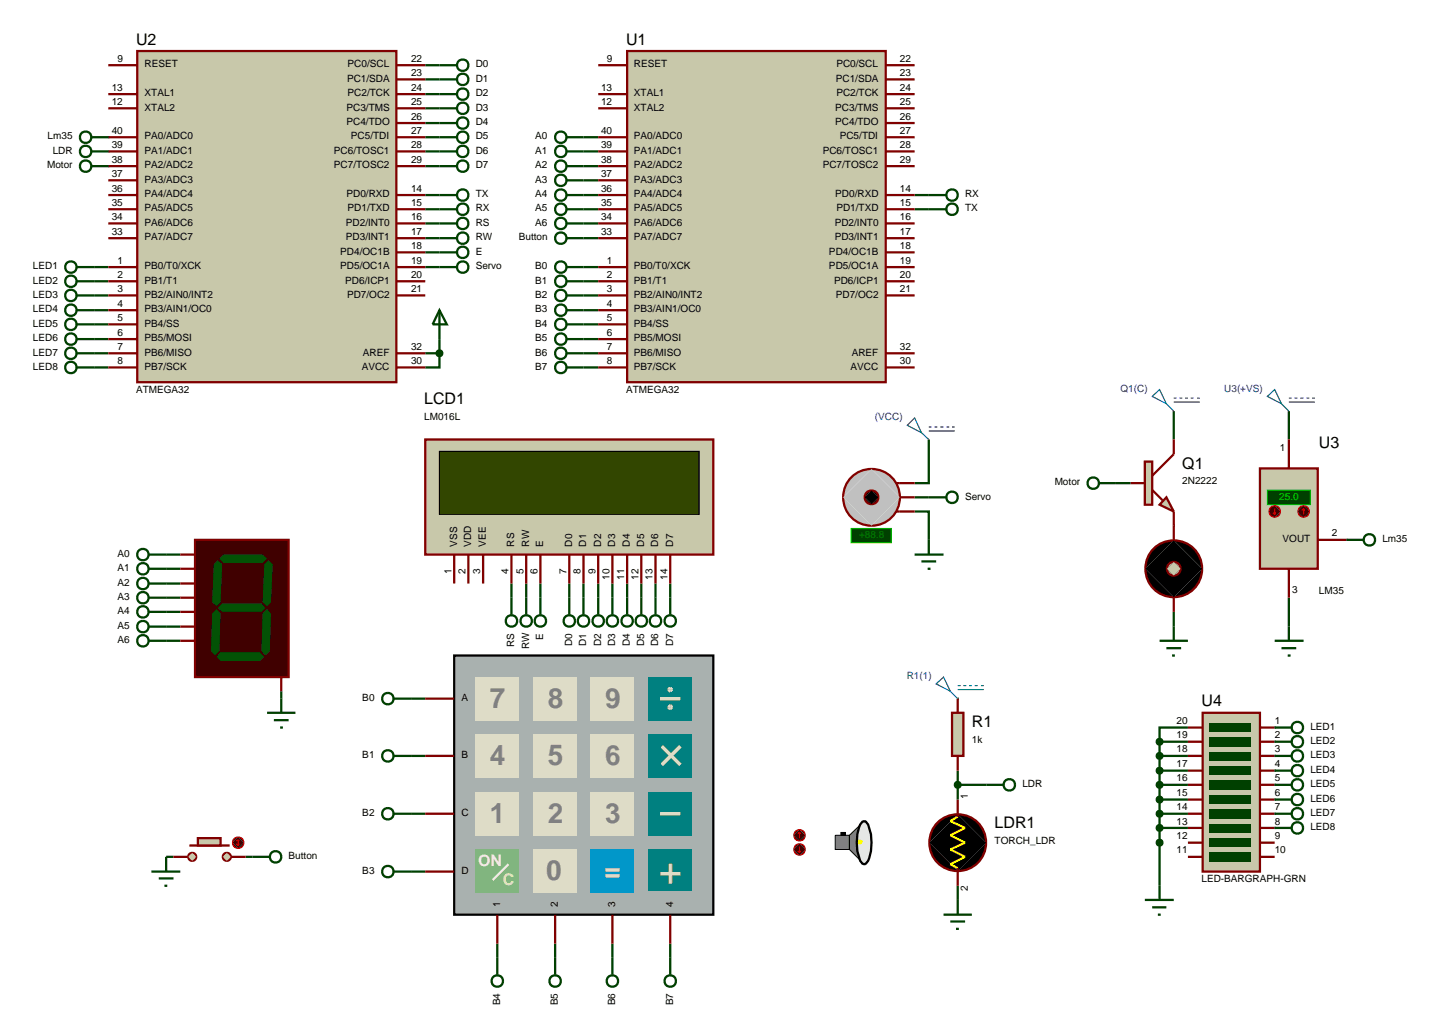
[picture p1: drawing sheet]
<svg xmlns="http://www.w3.org/2000/svg" width="257mm" height="180mm" viewBox="0 0 257 180" stroke-linecap="round" stroke-linejoin="round" font-family="sans-serif">
<g fill="none" stroke="#004000" stroke-width=".4">
<path d="M75 11.5h2.5M75 14h2.5M75 16.6h2.5M75 19.1h2.5M75 24.2h2.5M75 26.7h2.5M75 29.3h2.5M75 34.4h2.5M75 36.9h2.5M75 39.4h2.5M75 21.7h2.5M102.9 24.2h2.6"/>
<path d="M102.9 26.7h2.6M102.9 29.3h2.6M102.9 31.8h2.6M102.9 34.4h2.6M102.9 36.9h2.6M102.9 39.4h2.6M161.3 34.4h2.5M161.3 36.9h2.5M16.6 47.1h2.5M16.6 49.6h2.5M16.6 52.1h2.5M16.6 54.7h2.5"/>
<path d="M16.6 57.2h2.5M16.6 59.8h2.5M75 42h2.5M75 47.1h2.5M75 44.5h2.5M77.5 59.8v2.5M102.9 42h2.6M102.9 47.1h2.6M102.9 49.6h2.6M102.9 52.1h2.6M102.9 54.7h2.6M102.9 57.2h2.6"/>
<path d="M102.9 59.8h2.6M16.6 62.3h2.5M16.6 64.8h2.5M75 62.3h2.5M77.5 62.3v2.5h-2.5M102.9 62.3h2.6M102.9 64.8h2.6M163.8 77.5v7.7h-2.5M207 72.5v5M227.3 72.5v5M29.3 97.8h2.5M161.3 90.2h2.5v5"/>
<path d="M161.3 87.7h2.5M196.8 85.2h2.6M29.3 100.3h2.5M29.3 105.4h2.5M29.3 102.9h2.5M29.3 107.9h2.5M29.3 110.5h2.5M29.3 113h2.5M90.2 102.9v2.5M92.8 102.9v2.5M95.3 102.9v2.5M100.4 102.9v2.5"/>
<path d="M102.9 102.9v2.5M105.5 102.9v2.5M108 102.9v2.5M110.6 102.9v2.5M113.1 102.9v2.5M115.6 102.9v2.5M118.2 102.9v2.5M207 107.9v2.6M227.3 105.4v5.1M49.6 121.9v1.3M72.5 133.3h2.5M72.5 123.2h2.5"/>
<path d="M168.9 138.4h5.1M168.9 135.9v5.1M204.5 130.8h5M204.5 130.8v25.4M204.5 133.3h5M204.5 135.9h5M204.5 138.4h5M209.5 128.3h-5v2.5M29.3 151.1h1.3M43.3 151.1h1.2M72.5 143.5h2.5M72.5 153.7h2.5"/>
<path d="M168.9 156.2v2.5M204.5 141h5M204.5 143.5h5M204.5 146h5M87.7 166.4v2.5M97.9 166.4v2.5M108 166.4v2.5M118.2 166.4v2.5"/>
</g>
<path d="M24.2 9h45.7v58.4h-45.7z" fill="#c8c8aa" stroke="#800000" stroke-width=".4"/>
<g fill="none" stroke="#800000" stroke-width=".4">
<path d="M19.1 11.5h5.1M19.1 19.1h5.1M19.1 16.6h5.1M69.9 11.5h5.1M69.9 19.1h5.1M69.9 16.6h5.1M69.9 14h5.1M19.1 34.4h5.1M19.1 36.9h5.1M19.1 39.4h5.1M19.1 24.2h5.1M19.1 26.7h5.1"/>
<path d="M19.1 29.3h5.1M19.1 31.8h5.1M69.9 34.4h5.1M69.9 36.9h5.1M69.9 39.4h5.1M69.9 21.7h5.1M69.9 24.2h5.1M69.9 26.7h5.1M69.9 29.3h5.1M19.1 47.1h5.1M19.1 49.6h5.1M19.1 52.1h5.1"/>
<path d="M19.1 54.7h5.1M19.1 57.2h5.1M19.1 59.8h5.1M19.1 42h5.1M69.9 47.1h5.1M69.9 49.6h5.1M69.9 52.1h5.1M69.9 42h5.1M69.9 44.5h5.1M19.1 62.3h5.1M19.1 64.8h5.1M69.9 62.3h5.1"/>
<path d="M69.9 64.8h5.1"/>
</g>
<path d="M110.6 9h45.6v58.4h-45.6z" fill="#c8c8aa" stroke="#800000" stroke-width=".4"/>
<g fill="none" stroke="#800000" stroke-width=".4">
<path d="M105.5 11.5h5.1M105.5 19.1h5.1M105.5 16.6h5.1M156.2 11.5h5.1M156.2 19.1h5.1M156.2 16.6h5.1M156.2 14h5.1M105.5 34.4h5.1M105.5 36.9h5.1M105.5 39.4h5.1M105.5 24.2h5.1M105.5 26.7h5.1"/>
<path d="M105.5 29.3h5.1M105.5 31.8h5.1M156.2 34.4h5.1M156.2 36.9h5.1M156.2 39.4h5.1M156.2 21.7h5.1M156.2 24.2h5.1M156.2 26.7h5.1M156.2 29.3h5.1M105.5 47.1h5.1M105.5 49.6h5.1M105.5 52.1h5.1"/>
<path d="M105.5 54.7h5.1M105.5 57.2h5.1M105.5 59.8h5.1M105.5 42h5.1M156.2 47.1h5.1M156.2 49.6h5.1M156.2 52.1h5.1M156.2 42h5.1M156.2 44.5h5.1M105.5 62.3h5.1M105.5 64.8h5.1M156.2 62.3h5.1"/>
<path d="M156.2 64.8h5.1"/>
</g>
<path d="M222.2 82.6h10.2v17.7h-10.2z" fill="#c8c8aa" stroke="#800000" stroke-width=".4"/>
<path d="M223.5 86.4h7.6v2.6h-7.6z" fill="#004000" stroke="#0f0" stroke-width=".2"/>
<path d="M227.3 77.5v5.1M232.4 95.2h5.1M227.3 100.3v5.1" fill="none" stroke="#800000" stroke-width=".4"/>
<path d="M229.2 89.5l.7-.3-1 1zM229.9 89.2a.94 .94 0 0 1 1 1zM229.9 91.2l1-1a.94 .94 0 0 1-1 1zM228.9 90.2l1 1a.94 .94 0 0 1-1-1z" fill="#400000" stroke="#f00" stroke-width=".2"/>
<path d="M228.9 90.2l1-1 1 1-1 1z" fill="#400000"/>
<path d="M229.9 89.7l-.3 .3M229.9 89.7l.2 .3M229.9 89.7v1" fill="none" stroke="#f00" stroke-width=".2"/>
<path d="M224.1 89.5l.7-.3-1 1zM224.8 89.2a.94 .94 0 0 1 1 1zM225.8 90.2a.94 .94 0 0 1-1 1zM223.8 90.2l1 1a.94 .94 0 0 1-1-1z" fill="#400000" stroke="#f00" stroke-width=".2"/>
<path d="M224.8 89.2l1 1-1 1-1-1z" fill="#400000"/>
<path d="M224.5 90.4l.3 .3M224.8 89.7v1M225 90.4l-.2 .3" fill="none" stroke="#f00" stroke-width=".2"/>
<path d="M212.1 125.7h10.1v28h-10.1z" fill="#c8c8aa" stroke="#800000" stroke-width=".4"/>
<g fill="#004000">
<path d="M213.3 127.5h7.4v1.5h-7.4z"/>
<path d="M213.3 130h7.4v1.6h-7.4z"/>
<path d="M213.3 132.6h7.4v1.5h-7.4z"/>
<path d="M213.3 135.1h7.4v1.5h-7.4z"/>
<path d="M213.3 137.6h7.4v1.6h-7.4z"/>
<path d="M213.3 140.2h7.4v1.5h-7.4z"/>
<path d="M213.3 142.7h7.4v1.6h-7.4z"/>
<path d="M213.3 145.3h7.4v1.5h-7.4z"/>
<path d="M213.3 147.8h7.4v1.5h-7.4z"/>
<path d="M213.3 150.3h7.4v1.6h-7.4z"/>
</g>
<g fill="none" stroke="#800000" stroke-width=".4">
<path d="M209.5 128.3h2.6M209.5 130.8h2.6M209.5 133.3h2.6M209.5 135.9h2.6M209.5 138.4h2.6M222.2 128.3h2.6M222.2 130.8h2.6M222.2 133.3h2.6M222.2 135.9h2.6M222.2 138.4h2.6M209.5 141h2.6M209.5 143.5h2.6"/>
<path d="M209.5 146h2.6M209.5 148.6h2.6M209.5 151.1h2.6M222.2 141h2.6M222.2 143.5h2.6M222.2 146h2.6M222.2 148.6h2.6M222.2 151.1h2.6"/>
</g>
<path d="M149.9 84.5a5 5 0 0 1 3.8-1.8l-5 5a5 5 0 0 1 1.2-3.2zM153.7 82.7a5 5 0 0 1 5 5zM158.7 87.7a5 5 0 0 1-5 5zM148.7 87.7l5 5a5 5 0 0 1-5-5z" fill="#c0c0c0" stroke="#800000" stroke-width=".4"/>
<path d="M148.7 87.7l5-5 5 5-5 5z" fill="#c0c0c0"/>
<path d="M152.7 87l.6-.4 .4-.1-1.2 1.2zM153.7 86.5a1.16 1.16 0 0 1 1.2 1.2zM154.9 87.7a1.16 1.16 0 0 1-1.2 1.2zM152.5 87.7l1.2 1.2a1.16 1.16 0 0 1-1.2-1.2z" fill="#000" stroke="#800000" stroke-width=".4"/>
<path d="M152.5 87.7l1.2-1.2 1.2 1.2-1.2 1.2z" fill="#000"/>
<path d="M158 85.2h.7M158 90.2h.7" fill="none" stroke="#800000" stroke-width=".4"/>
<path d="M150.1 93.2h7.1v2.5h-7.1z" fill="#004000" stroke="#0f0" stroke-width=".2"/>
<path d="M158.7 87.7h2.6M158.7 85.2h2.6M158.7 90.2h2.6" fill="none" stroke="#800000" stroke-width=".4"/>
<path d="M203.2 97.1a5 5 0 0 1 3.8-1.8l-5 5a5 5 0 0 1 1.2-3.2zM207 95.3a5 5 0 0 1 5 5zM207 105.3l5-5a5 5 0 0 1-5 5zM202 100.3l5 5a5 5 0 0 1-5-5z" fill="#000" stroke="#800000" stroke-width=".4"/>
<path d="M202 100.3l5-5 5 5-5 5z" fill="#000"/>
<path d="M206.3 99.3l.7-.2-1.2 1.2 .1-.4zM207 99.1a1.16 1.16 0 0 1 1.2 1.2zM207 101.5l1.2-1.2a1.16 1.16 0 0 1-1.2 1.2zM205.8 100.3l1.2 1.2a1.16 1.16 0 0 1-1.2-1.2z" fill="#c8c8aa" stroke="#800000" stroke-width=".4"/>
<path d="M207 99.1l1.2 1.2-1.2 1.2-1.2-1.2z" fill="#c8c8aa"/>
<path d="M207 92.7v2.5M207 105.4v2.5" fill="none" stroke="#800000" stroke-width=".4"/>
<g fill="#c8c8aa" stroke="#800000" stroke-width=".4">
<path d="M205.7 87.7l1.3 2.5-2.5-1.2z"/>
<path d="M201.9 81.4h1.3v7.6h-1.3z"/>
</g>
<path d="M207 77.5v2.6l-3.8 3.8M199.4 85.2h2.5M203.2 86.4l1.8 1.8M207 90.2v2.5" fill="none" stroke="#800000" stroke-width=".4"/>
<path d="M75 77.5h50.8v20.3h-50.8z" fill="#c8c8aa" stroke="#800000" stroke-width=".4"/>
<path d="M77.5 79.6h45.8v11.1h-45.8z" fill="#324600" stroke="#000" stroke-width=".2"/>
<g fill="none" stroke="#800000" stroke-width=".4">
<path d="M80.1 97.8v5.1M82.6 97.8v5.1M85.2 97.8v5.1M90.2 97.8v5.1M92.8 97.8v5.1M95.3 97.8v5.1M100.4 97.8v5.1M102.9 97.8v5.1M105.5 97.8v5.1M108 97.8v5.1M110.6 97.8v5.1M113.1 97.8v5.1"/>
<path d="M115.6 97.8v5.1M118.2 97.8v5.1"/>
</g>
<path d="M80.1 115.6h45.7v45.7h-45.7z" fill="#a9b1af" stroke="#000" stroke-width=".4"/>
<g fill="#dedcc7">
<path d="M83.9 119.4h7.6v7.6h-7.6z"/>
<path d="M94.1 119.4h7.6v7.6h-7.6z"/>
<path d="M104.2 119.4h7.6v7.6h-7.6z"/>
</g>
<path d="M114.4 119.4h7.6v7.6h-7.6z" fill="#008080"/>
<g fill="#dedcc7">
<path d="M83.9 129.5h7.6v7.6h-7.6z"/>
<path d="M94.1 129.5h7.6v7.6h-7.6z"/>
<path d="M104.2 129.5h7.6v7.6h-7.6z"/>
</g>
<path d="M114.4 129.5h7.6v7.6h-7.6z" fill="#008080"/>
<g fill="#dedcc7">
<path d="M83.9 139.7h7.6v7.6h-7.6z"/>
<path d="M94.1 139.7h7.6v7.6h-7.6z"/>
<path d="M104.2 139.7h7.6v7.6h-7.6z"/>
</g>
<path d="M104.2 149.8h7.6v7.7h-7.6z" fill="#0197c9"/>
<path d="M114.4 139.7h7.6v7.6h-7.6z" fill="#008080"/>
<path d="M116.4 123.2h3.6M120 131.6l-3.3 3.3M116.4 143.5h3.6" fill="none" stroke="#dedcc7" stroke-width=".6" stroke-linecap="butt"/>
<g fill="#c8c8aa" stroke="#dedcc7" stroke-width=".6" stroke-linecap="butt">
<path d="M118.1 121.5l.1-.1-.2 .2zM118.2 121.4l.2 .2zM118.2 121.8l.2-.2zM118 121.6l.2 .2z"/>
<path d="M118.1 124.6l.1-.1-.2 .2zM118.2 124.5l.2 .2zM118.2 124.9l.2-.2zM118 124.7l.2 .2z"/>
</g>
<g fill="#c8c8aa">
<path d="M118.2 121.4l.2 .2-.2 .2-.2-.2z"/>
<path d="M118.2 124.5l.2 .2-.2 .2-.2-.2z"/>
</g>
<path d="M114.4 149.8h7.6v7.4h-7.6z" fill="#008080"/>
<path d="M116.7 131.6l3.3 3.3" fill="none" stroke="#dedcc7" stroke-width=".6" stroke-linecap="butt"/>
<path d="M83.9 149.8h7.6v7.7h-7.6z" fill="#81b57d"/>
<path d="M89.7 152.4l-2.8 2.8" fill="none" stroke="#fafbdb" stroke-width=".4"/>
<path d="M94.1 149.8h7.6v7.7h-7.6z" fill="#dedcc7"/>
<path d="M75 123.2h5.1M75 133.3h5.1M75 143.5h5.1M75 153.7h5.1M87.7 161.3v5.1M97.9 161.3v5.1M108 161.3v5.1M118.2 161.3v5.1" fill="none" stroke="#800000" stroke-width=".4"/>
<path d="M34.4 95.2h16.5v24.2h-16.5z" fill="#400000" stroke="#800000" stroke-width=".4"/>
<g fill="#035205">
<path d="M39.4 97.8h6.9l.8 .7-.8 .8h-6.9l-.7-.8z"/>
<path d="M46.6 99.5l.7-.7 .8 .7-.3 6.7-.7 .7-.8-.7z"/>
<path d="M39.2 106.4h6.9l.7 .8-.7 .7h-6.9l-.8-.7z"/>
<path d="M38.4 98.8l.8 .7-.3 6.7-.7 .7-.8-.7 .3-6.7z"/>
<path d="M47.1 107.4l.7 .8-.2 6.6-.8 .8-.7-.8 .2-6.6z"/>
<path d="M38.9 115h6.9l.8 .8-.8 .8h-6.9l-.7-.8z"/>
<path d="M38.2 107.4l.7 .8-.2 6.6-.8 .8-.7-.8 .2-6.6z"/>
</g>
<path d="M31.8 97.8h2.6M31.8 100.3h2.6M31.8 102.9h2.6M31.8 105.4h2.6M31.8 107.9h2.6M31.8 110.5h2.6M31.8 113h2.6M49.6 119.4v2.5" fill="none" stroke="#800000" stroke-width=".4"/>
<g fill="#c8c8aa" stroke="#800000" stroke-width=".4">
<path d="M39.5 150.6l.5-.2-.7 .7zM40 150.4a.68 .68 0 0 1 .7 .7zM40 151.8l.7-.7a.68 .68 0 0 1-.7 .7zM39.3 151.1l.7 .7a.68 .68 0 0 1-.7-.7z"/>
<path d="M33.4 150.6l.5-.2-.7 .7zM33.9 150.4a.68 .68 0 0 1 .7 .7zM33.9 151.8l.7-.7a.68 .68 0 0 1-.7 .7zM33.2 151.1l.7 .7a.68 .68 0 0 1-.7-.7z"/>
</g>
<g fill="#c8c8aa">
<path d="M39.3 151.1l.7-.7 .7 .7-.7 .7z"/>
<path d="M33.2 151.1l.7-.7 .7 .7-.7 .7z"/>
</g>
<path d="M33.4 149.1h7.1" fill="none" stroke="#800000" stroke-width=".4"/>
<path d="M34.9 147.8h4v1.3h-4z" fill="#c8c8aa" stroke="#800000" stroke-width=".4"/>
<path d="M30.6 151.1h2.5M40.7 151.1h2.6" fill="none" stroke="#800000" stroke-width=".4"/>
<path d="M41.3 147.9l.7-.3-1 1zM42 147.6a.94 .94 0 0 1 1 1zM43 148.6a.94 .94 0 0 1-1 1zM41 148.6l1 1a.94 .94 0 0 1-1-1z" fill="#400000" stroke="#f00" stroke-width=".2"/>
<path d="M41 148.6l1-1 1 1-1 1z" fill="#400000"/>
<path d="M41.7 148.8l.3 .3M42 148.1v1M42 148.1l-.3 .2M42 148.1l.2 .2M42.2 148.8l-.2 .3" fill="none" stroke="#f00" stroke-width=".2"/>
<path d="M167.9 125.7h2v7.6h-2z" fill="#c8c8aa" stroke="#800000" stroke-width=".4"/>
<path d="M168.9 123.2v2.5M168.9 133.3v2.6" fill="none" stroke="#800000" stroke-width=".4"/>
<g fill="none" stroke="#004000" stroke-width=".4">
<path d="M161.3 97.8h5.1M162.5 99h2.6M163.8 95.2v2.6M163.6 100.3h.5M204.5 113h5M205.7 114.3h2.6M206.7 115.6h.5M207 110.5v2.5M224.8 113h5.1M226 114.3h2.6M227.1 115.6h.5M227.3 110.5v2.5"/>
<path d="M47.1 125.7h5M48.3 127h2.6M49.4 128.3h.5M49.6 123.2v2.5M26.7 153.7h5.1M28 154.9h2.6M29 156.2h.5M29.3 151.1v2.6M168.9 158.7v2.6M201.9 158.7h5.1M203.2 160h2.5M204.5 156.2v2.5"/>
<path d="M166.4 161.3h5M167.6 162.5h2.6M168.6 163.8h.5M204.2 161.3h.5"/>
</g>
<path d="M204.2 130.4l.3-.1-.5 .5zM204.5 130.3l.4 .2 .1 .3zM205 130.8l-.1 .3-.4 .2zM204 130.8l.5 .5-.4-.2z" fill="#004000" stroke="#004000" stroke-width=".4"/>
<path d="M204.5 130.3l.5 .5-.5 .5-.5-.5z" fill="#004000"/>
<path d="M204.2 132.9l.3-.1-.5 .5zM204.5 132.8l.4 .2 .1 .3zM205 133.3l-.1 .3-.4 .2zM204 133.3l.5 .5-.4-.2z" fill="#004000" stroke="#004000" stroke-width=".4"/>
<path d="M204.5 132.8l.5 .5-.5 .5-.5-.5z" fill="#004000"/>
<path d="M204.1 135.6l.4-.2-.5 .5zM204.5 135.4l.4 .2 .1 .3zM205 135.9l-.1 .3-.4 .2zM204 135.9l.5 .5-.4-.2z" fill="#004000" stroke="#004000" stroke-width=".4"/>
<path d="M204.5 135.4l.5 .5-.5 .5-.5-.5z" fill="#004000"/>
<path d="M204.1 138.1l.4-.2-.5 .5zM204.5 137.9l.4 .2 .1 .3zM205 138.4l-.1 .3-.4 .2zM204 138.4l.5 .5-.4-.2z" fill="#004000" stroke="#004000" stroke-width=".4"/>
<path d="M204.5 137.9l.5 .5-.5 .5-.5-.5z" fill="#004000"/>
<path d="M204.1 140.7l.4-.2-.5 .5zM204.5 140.5l.4 .2 .1 .3zM205 141l-.1 .3-.4 .2zM204 141l.5 .5-.4-.2z" fill="#004000" stroke="#004000" stroke-width=".4"/>
<path d="M204.5 140.5l.5 .5-.5 .5-.5-.5z" fill="#004000"/>
<path d="M204.2 143.1l.3-.1-.5 .5zM204.5 143l.4 .2 .1 .3zM205 143.5l-.1 .3-.4 .2zM204 143.5l.5 .5-.4-.2z" fill="#004000" stroke="#004000" stroke-width=".4"/>
<path d="M204.5 143l.5 .5-.5 .5-.5-.5z" fill="#004000"/>
<path d="M204.1 145.7l.4-.2-.5 .5zM204.5 145.5l.4 .2 .1 .3zM205 146l-.1 .3-.4 .2zM204 146l.5 .5-.4-.2z" fill="#004000" stroke="#004000" stroke-width=".4"/>
<path d="M204.5 145.5l.5 .5-.5 .5-.5-.5z" fill="#004000"/>
<g fill="none" stroke="#0000c0" stroke-width=".2">
<path d="M161.3 73.7l1.2 2.6-2.5-1.3zM162.5 76.3l1.3 1.2M163.8 75.3h.5M163.8 76h4.6M164.8 75.3h.5M165.8 75.3h.6M166.9 75.3h.5M167.9 75.3h.5M203.2 69.9l1.3-1.2 1.2 2.5zM205.7 71.2l1.3 1.3M207 70.2h.5M207 70.9h4.6"/>
<path d="M208 70.2h.5M209 70.2h.5M210 70.2h.5M211.1 70.2h.5M223.5 69.9l1.3-1.2 1.2 2.5zM226 71.2l1.3 1.3M227.3 70.2h.5M227.3 70.9h4.6M228.3 70.2h.5M229.3 70.2h.6M230.4 70.2h.5M231.4 70.2h.5"/>
<path d="M165.1 120.6l1.3-1.2 1.2 2.5zM167.6 121.9l1.3 1.3M168.9 120.9h.5M168.9 121.6h4.6M169.9 120.9h.5M170.9 120.9h.5M171.9 120.9h.5M173 120.9h.5"/>
</g>
<g fill="none" stroke="#004000" stroke-width=".4">
<path d="M16.1 24.2h3M16.1 26.7h3M16.1 29.3h3M99.9 24.2h3M99.9 26.7h3M99.9 29.3h3M99.9 31.8h3M99.9 34.4h3M99.9 36.9h3M99.9 39.4h3M77.5 54.7l1.3 2.5h-2.5zM77.5 54.7v5.1"/>
<path d="M99.9 42h3M99.9 47.1h3M99.9 49.6h3M99.9 52.1h3M99.9 54.7h3M99.9 57.2h3M99.9 59.8h3M99.9 62.3h3M99.9 64.8h3"/>
<circle cx="15.1" cy="26.7" r="1.01"/>
<circle cx="15.1" cy="29.3" r="1.01"/>
<circle cx="15.1" cy="24.2" r="1.01"/>
<circle cx="98.9" cy="29.3" r="1.01"/>
<circle cx="98.9" cy="39.4" r="1.01"/>
<circle cx="98.9" cy="26.7" r="1.01"/>
<circle cx="98.9" cy="34.4" r="1.01"/>
<circle cx="98.9" cy="24.2" r="1.01"/>
<circle cx="98.9" cy="36.9" r="1.01"/>
<circle cx="98.9" cy="31.8" r="1.01"/>
<circle cx="98.9" cy="54.7" r="1.01"/>
<circle cx="98.9" cy="42" r="1.01"/>
<circle cx="98.9" cy="52.1" r="1.01"/>
<circle cx="98.9" cy="59.8" r="1.01"/>
<circle cx="98.9" cy="47.1" r="1.01"/>
<circle cx="98.9" cy="49.6" r="1.01"/>
<circle cx="98.9" cy="57.2" r="1.01"/>
<circle cx="98.9" cy="64.8" r="1.01"/>
<circle cx="98.9" cy="62.3" r="1.01"/>
</g>
<path d="M77.1 62l.4-.2-.5 .5zM77.5 61.8l.4 .2 .1 .3zM78 62.3l-.1 .3-.4 .2zM77 62.3l.5 .5-.4-.2z" fill="#004000" stroke="#004000" stroke-width=".4"/>
<path d="M77 62.3l.5-.5 .5 .5-.5 .5z" fill="#004000"/>
<g fill="none" stroke="#004000" stroke-width=".4">
<path d="M77.5 11.5h3.1M77.5 14h3.1M77.5 16.6h3.1M77.5 19.1h3.1M77.5 34.4h3.1M77.5 36.9h3.1M77.5 39.4h3.1M77.5 21.7h3.1M77.5 24.2h3.1M77.5 29.3h3.1M77.5 26.7h3.1M163.8 34.4h3.1"/>
<path d="M163.8 36.9h3.1M13.5 47.1h3.1M13.5 49.6h3.1M13.5 52.1h3.1M13.5 54.7h3.1M13.5 57.2h3.1M13.5 59.8h3.1M77.5 42h3.1M77.5 44.5h3.1M77.5 47.1h3.1M13.5 62.3h3.1M13.5 64.8h3.1"/>
<path d="M26.2 97.8h3.1M163.8 87.7h3.1M193.8 85.2h3M237.5 95.2h3M26.2 100.3h3.1M26.2 105.4h3.1M26.2 102.9h3.1M26.2 107.9h3.1M26.2 110.5h3.1M26.2 113h3.1M90.2 105.4v3M92.8 105.4v3"/>
<path d="M95.3 105.4v3M100.4 105.4v3M102.9 105.4v3M105.5 105.4v3M108 105.4v3M110.6 105.4v3M113.1 105.4v3M115.6 105.4v3M118.2 105.4v3M69.4 133.3h3.1M69.4 123.2h3.1M174 138.4h3"/>
<path d="M224.8 138.4h3M224.8 128.3h3M224.8 130.8h3M224.8 133.3h3M224.8 135.9h3M44.5 151.1h3.1M69.4 143.5h3.1M69.4 153.7h3.1M224.8 141h3M224.8 143.5h3M224.8 146h3M87.7 168.9v3"/>
<path d="M97.9 168.9v3M108 168.9v3M118.2 168.9v3"/>
<circle cx="81.6" cy="11.5" r="1.01"/>
<circle cx="81.6" cy="19.1" r="1.01"/>
<circle cx="81.6" cy="16.6" r="1.01"/>
<circle cx="81.6" cy="14" r="1.01"/>
<circle cx="81.6" cy="36.9" r="1.01"/>
<circle cx="81.6" cy="24.2" r="1.01"/>
<circle cx="81.6" cy="34.4" r="1.01"/>
<circle cx="81.6" cy="21.7" r="1.01"/>
<circle cx="81.6" cy="26.7" r="1.01"/>
<circle cx="81.6" cy="39.4" r="1.01"/>
<circle cx="81.6" cy="29.3" r="1.01"/>
<circle cx="167.9" cy="36.9" r="1.01"/>
<circle cx="167.9" cy="34.4" r="1.01"/>
<circle cx="12.5" cy="52.1" r="1.01"/>
<circle cx="12.5" cy="54.7" r="1.01"/>
<circle cx="12.5" cy="47.1" r="1.01"/>
<circle cx="12.5" cy="59.8" r="1.01"/>
<circle cx="12.5" cy="49.6" r="1.01"/>
<circle cx="12.5" cy="57.2" r="1.01"/>
<circle cx="81.6" cy="44.5" r="1.01"/>
<circle cx="81.6" cy="47.1" r="1.01"/>
<circle cx="81.6" cy="42" r="1.01"/>
<circle cx="12.5" cy="64.8" r="1.01"/>
<circle cx="12.5" cy="62.3" r="1.01"/>
<circle cx="25.2" cy="97.8" r="1.01"/>
<circle cx="167.9" cy="87.7" r="1.01"/>
<circle cx="192.8" cy="85.2" r="1.01"/>
<circle cx="241.5" cy="95.2" r="1.01"/>
<circle cx="25.2" cy="102.9" r="1.01"/>
<circle cx="25.2" cy="100.3" r="1.01"/>
<circle cx="25.2" cy="113" r="1.01"/>
<circle cx="25.2" cy="110.5" r="1.01"/>
<circle cx="25.2" cy="107.9" r="1.01"/>
<circle cx="25.2" cy="105.4" r="1.01"/>
<circle cx="90.2" cy="109.5" r="1.01"/>
<circle cx="92.8" cy="109.5" r="1.01"/>
<circle cx="95.3" cy="109.5" r="1.01"/>
<circle cx="100.4" cy="109.5" r="1.01"/>
<circle cx="102.9" cy="109.5" r="1.01"/>
<circle cx="105.5" cy="109.5" r="1.01"/>
<circle cx="108" cy="109.5" r="1.01"/>
<circle cx="110.6" cy="109.5" r="1.01"/>
<circle cx="113.1" cy="109.5" r="1.01"/>
<circle cx="115.6" cy="109.5" r="1.01"/>
<circle cx="118.2" cy="109.5" r="1.01"/>
<circle cx="68.4" cy="123.2" r="1.01"/>
<circle cx="68.4" cy="133.3" r="1.01"/>
<circle cx="178" cy="138.4" r="1.01"/>
<circle cx="228.8" cy="130.8" r="1.01"/>
<circle cx="228.8" cy="133.3" r="1.01"/>
<circle cx="228.8" cy="135.9" r="1.01"/>
<circle cx="228.8" cy="138.4" r="1.01"/>
<circle cx="228.8" cy="128.3" r="1.01"/>
<circle cx="48.6" cy="151.1" r="1.01"/>
<circle cx="68.4" cy="153.7" r="1.01"/>
<circle cx="68.4" cy="143.5" r="1.01"/>
<circle cx="228.8" cy="143.5" r="1.01"/>
<circle cx="228.8" cy="146" r="1.01"/>
<circle cx="228.8" cy="141" r="1.01"/>
<circle cx="87.7" cy="173" r="1.01"/>
<circle cx="97.9" cy="173" r="1.01"/>
<circle cx="108" cy="173" r="1.01"/>
<circle cx="118.2" cy="173" r="1.01"/>
</g>
<path d="M165.1 145.4a5 5 0 0 1 3.8-1.8l-5 5a5 5 0 0 1 1.2-3.2zM168.9 143.6a5 5 0 0 1 5 5zM168.9 153.6l5-5a5 5 0 0 1-5 5zM163.9 148.6l5 5a5 5 0 0 1-5-5z" fill="#000" stroke="#800000" stroke-width=".4"/>
<path d="M163.9 148.6l5-5 5 5-5 5z" fill="#000"/>
<g fill="#808080" stroke="#000" stroke-width=".18">
<path d="M147.3 147.3h2.5v2.5h-2.5z"/>
<path d="M152.1 144.9a5 5 0 0 0-1 3.7l.1 1.5 .5 1.7 .4 .5 .3 .1-2.6-2.6v-2.5l2.6-2.5z"/>
</g>
<path d="M152.1 144.9l.3-.1 .3 .1 .4 .5a8.8 8.8 0 0 1 0 6.4l-.4 .5-.3 .1-.3-.1-.4-.5a8.8 8.8 0 0 1 0-6.4z" fill="#e6e6e6" stroke="#000" stroke-width=".4"/>
<path d="M151.4 148.1l.7 .2-.2 .4-.5 .1z" fill="#ff0" stroke="#ff0" stroke-width=".18"/>
<path d="M148.3 146.8h.8v.5h-.8z" fill="#000" stroke="#000" stroke-width=".18"/>
<path d="M168.9 144l-1.3 .8 2.6 1.2-2.6 1.3 2.6 1.3-2.6 1.2 2.6 1.3-2.6 1.3 1.3 .7" fill="none" stroke="#f8c003" stroke-width=".4"/>
<path d="M168.9 141v3M168.9 153.1v3.1" fill="none" stroke="#800000" stroke-width=".4"/>
<path d="M140.3 146.6l.7-.3-1 1zM141 146.3a.94 .94 0 0 1 1 1zM142 147.3a.94 .94 0 0 1-1 1zM140 147.3l1 1a.94 .94 0 0 1-1-1z" fill="#400000" stroke="#f00" stroke-width=".2"/>
<path d="M140 147.3l1-1 1 1-1 1z" fill="#400000"/>
<path d="M141 146.8l-.3 .2M141 146.8l.2 .2M141 146.8v1" fill="none" stroke="#f00" stroke-width=".2"/>
<path d="M140.3 149.1l.7-.3-1 1zM141 148.8a.94 .94 0 0 1 1 1zM141 150.8l1-1a.94 .94 0 0 1-1 1zM140 149.8l1 1a.94 .94 0 0 1-1-1z" fill="#400000" stroke="#f00" stroke-width=".2"/>
<path d="M141 148.8l1 1-1 1-1-1z" fill="#400000"/>
<path d="M140.7 150.1l.3 .2M141 149.3v1M141.2 150.1l-.2 .2" fill="none" stroke="#f00" stroke-width=".2"/>
<path d="M168.5 138.1l.4-.2-.5 .5zM168.9 137.9l.4 .2 .1 .3zM169.4 138.4l-.2 .4-.3 .1zM168.4 138.4l.5 .5-.3-.1z" fill="#004000" stroke="#004000" stroke-width=".4"/>
<path d="M168.4 138.4l.5-.5 .5 .5-.5 .5z" fill="#004000"/>
<path d="M204.1 148.3l.4-.2-.5 .5zM204.5 148.1l.4 .2 .1 .3zM205 148.6l-.1 .3-.4 .2zM204 148.6l.5 .5-.4-.2z" fill="#004000" stroke="#004000" stroke-width=".4"/>
<path d="M204.5 148.1l.5 .5-.5 .5-.5-.5z" fill="#004000"/>
<text font-size="7.1" x="116.2" y="156">+</text>
<g font-size="4.9" fill="#808080">
<text x="86.4" y="124.8">7</text>
<text x="96.6" y="124.8">8</text>
<text x="106.7" y="124.8">9</text>
<text x="86.4" y="134.9">4</text>
<text x="96.6" y="134.9">5</text>
<text x="106.7" y="134.9">6</text>
<text x="86.4" y="145.1">1</text>
<text x="96.6" y="145.1">2</text>
<text x="106.7" y="145.1">3</text>
<text x="96.3" y="155.2">0</text>
</g>
<text font-size="4.9" fill="#dedcc7" x="106.6" y="155.3">=</text>
<g font-size="2.8">
<text x="24" y="7.9">U2</text>
<text x="110.4" y="7.9">U1</text>
<text x="74.8" y="71.3">LCD1</text>
<text x="208.5" y="82.7">Q1</text>
<text x="232.6" y="79">U3</text>
<text x="211.9" y="124.6">U4</text>
<text x="171.4" y="128.3">R1</text>
<text x="175.4" y="146.1">LDR1</text>
</g>
<text font-size="2.8" fill="#fafbdb" x="84.3" y="152.8">ON</text>
<text font-size="2.8" fill="#eff2c4" x="88.7" y="156.1">C</text>
<g font-size="1.8">
<text x="20.7" y="10.9">9</text>
<text x="25.5" y="11.9">RESET</text>
<text x="61.3" y="11.9">PC0/SCL</text>
<text x="72.5" y="10.9">22</text>
<text x="83.9" y="11.9">D0</text>
<text x="107" y="10.9">9</text>
<text x="111.8" y="11.9">RESET</text>
<text x="147.5" y="11.9">PC0/SCL</text>
<text x="158.7" y="10.9">22</text>
<text x="19.7" y="16">13</text>
<text x="25.5" y="17">XTAL1</text>
<text x="61.2" y="14.4">PC1/SDA</text>
<text x="61.3" y="17">PC2/TCK</text>
<text x="72.5" y="13.4">23</text>
<text x="72.5" y="16">24</text>
<text x="83.9" y="14.4">D1</text>
<text x="83.9" y="17">D2</text>
<text x="106" y="16">13</text>
<text x="111.8" y="17">XTAL1</text>
<text x="147.4" y="14.4">PC1/SDA</text>
<text x="147.5" y="17">PC2/TCK</text>
<text x="158.7" y="13.4">23</text>
<text x="158.7" y="16">24</text>
<text x="19.7" y="18.5">12</text>
<text x="19.7" y="23.6">40</text>
<text x="25.5" y="19.5">XTAL2</text>
<text x="61.1" y="19.5">PC3/TMS</text>
<text x="61.1" y="22.1">PC4/TDO</text>
<text x="72.5" y="18.5">25</text>
<text x="72.5" y="21.1">26</text>
<text x="72.5" y="23.6">27</text>
<text x="83.9" y="19.5">D3</text>
<text x="83.9" y="22.1">D4</text>
<text x="106" y="18.5">12</text>
<text x="106" y="23.6">40</text>
<text x="111.8" y="19.5">XTAL2</text>
<text x="147.3" y="19.5">PC3/TMS</text>
<text x="147.3" y="22.1">PC4/TDO</text>
<text x="158.7" y="18.5">25</text>
<text x="158.7" y="21.1">26</text>
<text x="158.7" y="23.6">27</text>
<text x="8.3" y="29.7">Motor</text>
<text x="8.4" y="24.6">Lm35</text>
<text x="9.3" y="27.1">LDR</text>
<text x="19.7" y="28.7">38</text>
<text x="19.7" y="26.1">39</text>
<text x="25.5" y="29.7">PA2/ADC2</text>
<text x="25.5" y="27.1">PA1/ADC1</text>
<text x="25.5" y="24.6">PA0/ADC0</text>
<text x="58.9" y="27.1">PC6/TOSC1</text>
<text x="58.9" y="29.7">PC7/TOSC2</text>
<text x="61.9" y="24.6">PC5/TDI</text>
<text x="72.5" y="26.1">28</text>
<text x="72.5" y="28.7">29</text>
<text x="83.9" y="24.6">D5</text>
<text x="83.9" y="29.7">D7</text>
<text x="83.9" y="27.1">D6</text>
<text x="94.4" y="24.6">A0</text>
<text x="94.4" y="27.1">A1</text>
<text x="94.4" y="29.7">A2</text>
<text x="106" y="28.7">38</text>
<text x="106" y="26.1">39</text>
<text x="111.8" y="29.7">PA2/ADC2</text>
<text x="111.8" y="27.1">PA1/ADC1</text>
<text x="111.8" y="24.6">PA0/ADC0</text>
<text x="145.1" y="27.1">PC6/TOSC1</text>
<text x="145.1" y="29.7">PC7/TOSC2</text>
<text x="148.1" y="24.6">PC5/TDI</text>
<text x="158.7" y="26.1">28</text>
<text x="158.7" y="28.7">29</text>
<text x="19.7" y="33.8">36</text>
<text x="19.7" y="31.2">37</text>
<text x="25.5" y="34.8">PA4/ADC4</text>
<text x="25.5" y="32.2">PA3/ADC3</text>
<text x="61.1" y="34.8">PD0/RXD</text>
<text x="72.5" y="33.8">14</text>
<text x="83.9" y="34.8">TX</text>
<text x="94.4" y="32.2">A3</text>
<text x="94.4" y="34.8">A4</text>
<text x="106" y="33.8">36</text>
<text x="106" y="31.2">37</text>
<text x="111.8" y="34.8">PA4/ADC4</text>
<text x="111.8" y="32.2">PA3/ADC3</text>
<text x="147.3" y="34.8">PD0/RXD</text>
<text x="158.7" y="33.8">14</text>
<text x="170.2" y="34.8">RX</text>
<text x="19.7" y="41.4">33</text>
<text x="19.7" y="38.8">34</text>
<text x="19.7" y="36.3">35</text>
<text x="25.5" y="39.8">PA6/ADC6</text>
<text x="25.5" y="37.3">PA5/ADC5</text>
<text x="61" y="39.8">PD2/INT0</text>
<text x="61.3" y="37.3">PD1/TXD</text>
<text x="72.5" y="36.3">15</text>
<text x="72.5" y="38.8">16</text>
<text x="72.5" y="41.4">17</text>
<text x="83.9" y="37.3">RX</text>
<text x="83.9" y="39.8">RS</text>
<text x="94.4" y="37.3">A5</text>
<text x="94.4" y="39.8">A6</text>
<text x="106" y="41.4">33</text>
<text x="106" y="38.8">34</text>
<text x="106" y="36.3">35</text>
<text x="111.8" y="39.8">PA6/ADC6</text>
<text x="111.8" y="37.3">PA5/ADC5</text>
<text x="147.2" y="39.8">PD2/INT0</text>
<text x="147.5" y="37.3">PD1/TXD</text>
<text x="158.7" y="36.3">15</text>
<text x="158.7" y="38.8">16</text>
<text x="158.7" y="41.4">17</text>
<text x="170.2" y="37.3">TX</text>
<text x="5.8" y="47.5">LED1</text>
<text x="20.7" y="46.5">1</text>
<text x="25.5" y="47.5">PB0/T0/XCK</text>
<text x="25.5" y="42.4">PA7/ADC7</text>
<text x="60" y="44.9">PD4/OC1B</text>
<text x="60" y="47.5">PD5/OC1A</text>
<text x="61" y="42.4">PD3/INT1</text>
<text x="72.5" y="43.9">18</text>
<text x="72.5" y="46.5">19</text>
<text x="83.9" y="42.4">RW</text>
<text x="83.9" y="44.9">E</text>
<text x="83.9" y="47.5">Servo</text>
<text x="91.5" y="42.4">Button</text>
<text x="94.4" y="47.5">B0</text>
<text x="107" y="46.5">1</text>
<text x="111.8" y="47.5">PB0/T0/XCK</text>
<text x="111.8" y="42.4">PA7/ADC7</text>
<text x="146.2" y="44.9">PD4/OC1B</text>
<text x="146.2" y="47.5">PD5/OC1A</text>
<text x="147.2" y="42.4">PD3/INT1</text>
<text x="158.7" y="43.9">18</text>
<text x="158.7" y="46.5">19</text>
<text x="5.8" y="50">LED2</text>
<text x="5.8" y="52.5">LED3</text>
<text x="20.7" y="49">2</text>
<text x="20.7" y="51.5">3</text>
<text x="25.5" y="50">PB1/T1</text>
<text x="25.5" y="52.5">PB2/AIN0/INT2</text>
<text x="60.9" y="50">PD6/ICP1</text>
<text x="61.2" y="52.5">PD7/OC2</text>
<text x="72.5" y="49">20</text>
<text x="72.5" y="51.5">21</text>
<text x="94.4" y="50">B1</text>
<text x="94.4" y="52.5">B2</text>
<text x="107" y="49">2</text>
<text x="107" y="51.5">3</text>
<text x="111.8" y="50">PB1/T1</text>
<text x="111.8" y="52.5">PB2/AIN0/INT2</text>
<text x="147.1" y="50">PD6/ICP1</text>
<text x="147.4" y="52.5">PD7/OC2</text>
<text x="158.7" y="49">20</text>
<text x="158.7" y="51.5">21</text>
<text x="5.8" y="55.1">LED4</text>
<text x="5.8" y="57.6">LED5</text>
<text x="20.7" y="54.1">4</text>
<text x="20.7" y="56.6">5</text>
<text x="20.7" y="59.2">6</text>
<text x="25.5" y="55.1">PB3/AIN1/OC0</text>
<text x="25.5" y="57.6">PB4/SS</text>
<text x="94.4" y="55.1">B3</text>
<text x="94.4" y="57.6">B4</text>
<text x="107" y="54.1">4</text>
<text x="107" y="56.6">5</text>
<text x="107" y="59.2">6</text>
<text x="111.8" y="55.1">PB3/AIN1/OC0</text>
<text x="111.8" y="57.6">PB4/SS</text>
<text x="5.8" y="60.2">LED6</text>
<text x="5.8" y="62.7">LED7</text>
<text x="5.8" y="65.2">LED8</text>
<text x="20.7" y="61.7">7</text>
<text x="20.7" y="64.2">8</text>
<text x="25.5" y="60.2">PB5/MOSI</text>
<text x="25.5" y="62.7">PB6/MISO</text>
<text x="25.5" y="65.2">PB7/SCK</text>
<text x="63.8" y="65.2">AVCC</text>
<text x="64" y="62.7">AREF</text>
<text x="72.5" y="61.7">32</text>
<text x="72.5" y="64.2">30</text>
<text x="94.4" y="60.2">B5</text>
<text x="94.4" y="62.7">B6</text>
<text x="94.4" y="65.2">B7</text>
<text x="107" y="61.7">7</text>
<text x="107" y="64.2">8</text>
<text x="111.8" y="60.2">PB5/MOSI</text>
<text x="111.8" y="62.7">PB6/MISO</text>
<text x="111.8" y="65.2">PB7/SCK</text>
<text x="150" y="65.2">AVCC</text>
<text x="150.2" y="62.7">AREF</text>
<text x="158.7" y="61.7">32</text>
<text x="158.7" y="64.2">30</text>
<text x="24" y="69.3">ATMEGA32</text>
<text x="110.4" y="69.3">ATMEGA32</text>
<text x="74.8" y="74">LM016L</text>
<text x="225.7" y="79.5">1</text>
<text x="170.2" y="88.1">Servo</text>
<text x="186" y="85.6">Motor</text>
<text x="208.5" y="85.4">2N2222</text>
<text x="226.2" y="95.6">VOUT</text>
<text x="234.9" y="94.6">2</text>
<text x="243.8" y="95.6">Lm35</text>
<text x="20.7" y="98.2">A0</text>
<text x="20.7" y="100.7">A1</text>
<text x="79.6" y="101.2" transform="rotate(-90 79.6 101.2)">1</text>
<text x="80.6" y="96.4" transform="rotate(-90 80.6 96.4)">VSS</text>
<text x="82.1" y="101.2" transform="rotate(-90 82.1 101.2)">2</text>
<text x="83.1" y="96.4" transform="rotate(-90 83.1 96.4)">VDD</text>
<text x="84.7" y="101.2" transform="rotate(-90 84.7 101.2)">3</text>
<text x="85.7" y="96.4" transform="rotate(-90 85.7 96.4)">VEE</text>
<text x="89.7" y="101.2" transform="rotate(-90 89.7 101.2)">4</text>
<text x="90.7" y="96.4" transform="rotate(-90 90.7 96.4)">RS</text>
<text x="92.3" y="101.2" transform="rotate(-90 92.3 101.2)">5</text>
<text x="93.3" y="96.4" transform="rotate(-90 93.3 96.4)">RW</text>
<text x="94.8" y="101.2" transform="rotate(-90 94.8 101.2)">6</text>
<text x="95.8" y="96.4" transform="rotate(-90 95.8 96.4)">E</text>
<text x="99.9" y="101.2" transform="rotate(-90 99.9 101.2)">7</text>
<text x="100.9" y="96.4" transform="rotate(-90 100.9 96.4)">D0</text>
<text x="102.4" y="101.2" transform="rotate(-90 102.4 101.2)">8</text>
<text x="103.4" y="96.4" transform="rotate(-90 103.4 96.4)">D1</text>
<text x="105" y="101.2" transform="rotate(-90 105 101.2)">9</text>
<text x="106" y="96.4" transform="rotate(-90 106 96.4)">D2</text>
<text x="108.5" y="96.4" transform="rotate(-90 108.5 96.4)">D3</text>
<text x="111.1" y="96.4" transform="rotate(-90 111.1 96.4)">D4</text>
<text x="113.6" y="96.4" transform="rotate(-90 113.6 96.4)">D5</text>
<text x="116.1" y="96.4" transform="rotate(-90 116.1 96.4)">D6</text>
<text x="118.7" y="96.4" transform="rotate(-90 118.7 96.4)">D7</text>
<text x="20.7" y="105.8">A3</text>
<text x="20.7" y="103.3">A2</text>
<text x="107.5" y="102.2" transform="rotate(-90 107.5 102.2)">10</text>
<text x="110.1" y="102.2" transform="rotate(-90 110.1 102.2)">11</text>
<text x="112.6" y="102.2" transform="rotate(-90 112.6 102.2)">12</text>
<text x="115.1" y="102.2" transform="rotate(-90 115.1 102.2)">13</text>
<text x="117.7" y="102.2" transform="rotate(-90 117.7 102.2)">14</text>
<text x="227.9" y="104.6">3</text>
<text x="232.6" y="104.8">LM35</text>
<text x="20.7" y="108.3">A4</text>
<text x="20.7" y="110.9">A5</text>
<text x="20.7" y="113.4">A6</text>
<text x="95.8" y="112.8" transform="rotate(-90 95.8 112.8)">E</text>
<text x="100.9" y="113.9" transform="rotate(-90 100.9 113.9)">D0</text>
<text x="103.4" y="113.9" transform="rotate(-90 103.4 113.9)">D1</text>
<text x="106" y="113.9" transform="rotate(-90 106 113.9)">D2</text>
<text x="108.5" y="113.9" transform="rotate(-90 108.5 113.9)">D3</text>
<text x="111.1" y="113.9" transform="rotate(-90 111.1 113.9)">D4</text>
<text x="113.6" y="113.9" transform="rotate(-90 113.6 113.9)">D5</text>
<text x="116.1" y="113.9" transform="rotate(-90 116.1 113.9)">D6</text>
<text x="118.7" y="113.9" transform="rotate(-90 118.7 113.9)">D7</text>
<text x="90.7" y="114.1" transform="rotate(-90 90.7 114.1)">RS</text>
<text x="93.3" y="114.5" transform="rotate(-90 93.3 114.5)">RW</text>
<text x="63.9" y="123.6">B0</text>
<text x="81.4" y="123.6">A</text>
<text x="171.4" y="131">1k</text>
<text x="207.5" y="127.7">20</text>
<text x="207.5" y="130.2">19</text>
<text x="224.8" y="127.7">1</text>
<text x="224.8" y="130.2">2</text>
<text x="231.1" y="128.7">LED1</text>
<text x="231.1" y="131.2">LED2</text>
<text x="63.9" y="133.7">B1</text>
<text x="81.4" y="133.7">B</text>
<text x="207.5" y="132.7">18</text>
<text x="207.5" y="135.3">17</text>
<text x="207.5" y="137.8">16</text>
<text x="224.8" y="132.7">3</text>
<text x="224.8" y="135.3">4</text>
<text x="224.8" y="137.8">5</text>
<text x="231.1" y="133.7">LED3</text>
<text x="231.1" y="136.3">LED4</text>
<text x="63.9" y="143.9">B2</text>
<text x="81.4" y="143.9">C</text>
<text x="170.7" y="140.9" transform="rotate(-90 170.7 140.9)">1</text>
<text x="180.3" y="138.8">LDR</text>
<text x="207.5" y="140.4">15</text>
<text x="207.5" y="142.9">14</text>
<text x="224.8" y="140.4">6</text>
<text x="224.8" y="142.9">7</text>
<text x="231.1" y="138.8">LED5</text>
<text x="231.1" y="141.4">LED6</text>
<text x="231.1" y="143.9">LED7</text>
<text x="175.4" y="148.8">TORCH_LDR</text>
<text x="207.5" y="145.4">13</text>
<text x="207.5" y="148">12</text>
<text x="224.8" y="145.4">8</text>
<text x="224.8" y="148">9</text>
<text x="231.1" y="146.4">LED8</text>
<text x="50.9" y="151.5">Button</text>
<text x="63.9" y="154.1">B3</text>
<text x="81.4" y="154.1">D</text>
<text x="207.5" y="150.5">11</text>
<text x="211.9" y="155.6">LED-BARGRAPH-GRN</text>
<text x="224.8" y="150.5">10</text>
<text x="88.2" y="159.9" transform="rotate(-90 88.2 159.9)">1</text>
<text x="98.4" y="159.9" transform="rotate(-90 98.4 159.9)">2</text>
<text x="108.5" y="159.9" transform="rotate(-90 108.5 159.9)">3</text>
<text x="118.7" y="159.9" transform="rotate(-90 118.7 159.9)">4</text>
<text x="170.7" y="157.1" transform="rotate(-90 170.7 157.1)">2</text>
<text x="88.2" y="177.3" transform="rotate(-90 88.2 177.3)">B4</text>
<text x="98.4" y="177.3" transform="rotate(-90 98.4 177.3)">B5</text>
<text x="108.5" y="177.3" transform="rotate(-90 108.5 177.3)">B6</text>
<text x="118.7" y="177.3" transform="rotate(-90 118.7 177.3)">B7</text>
</g>
<g font-size="1.8" fill="#0000c0">
<text x="197.6" y="69.1">Q1(C)</text>
<text x="215.9" y="69.1">U3(+VS)</text>
<text x="154.3" y="74.1">(VCC)</text>
<text x="159.9" y="119.8">R1(1)</text>
</g>
<text font-size="1.8" fill="#0f0" x="225.6" y="88.1">25.0</text>
<text font-size="1.8" fill="#008000" x="151.5" y="94.9">+88.8</text>
</svg>
